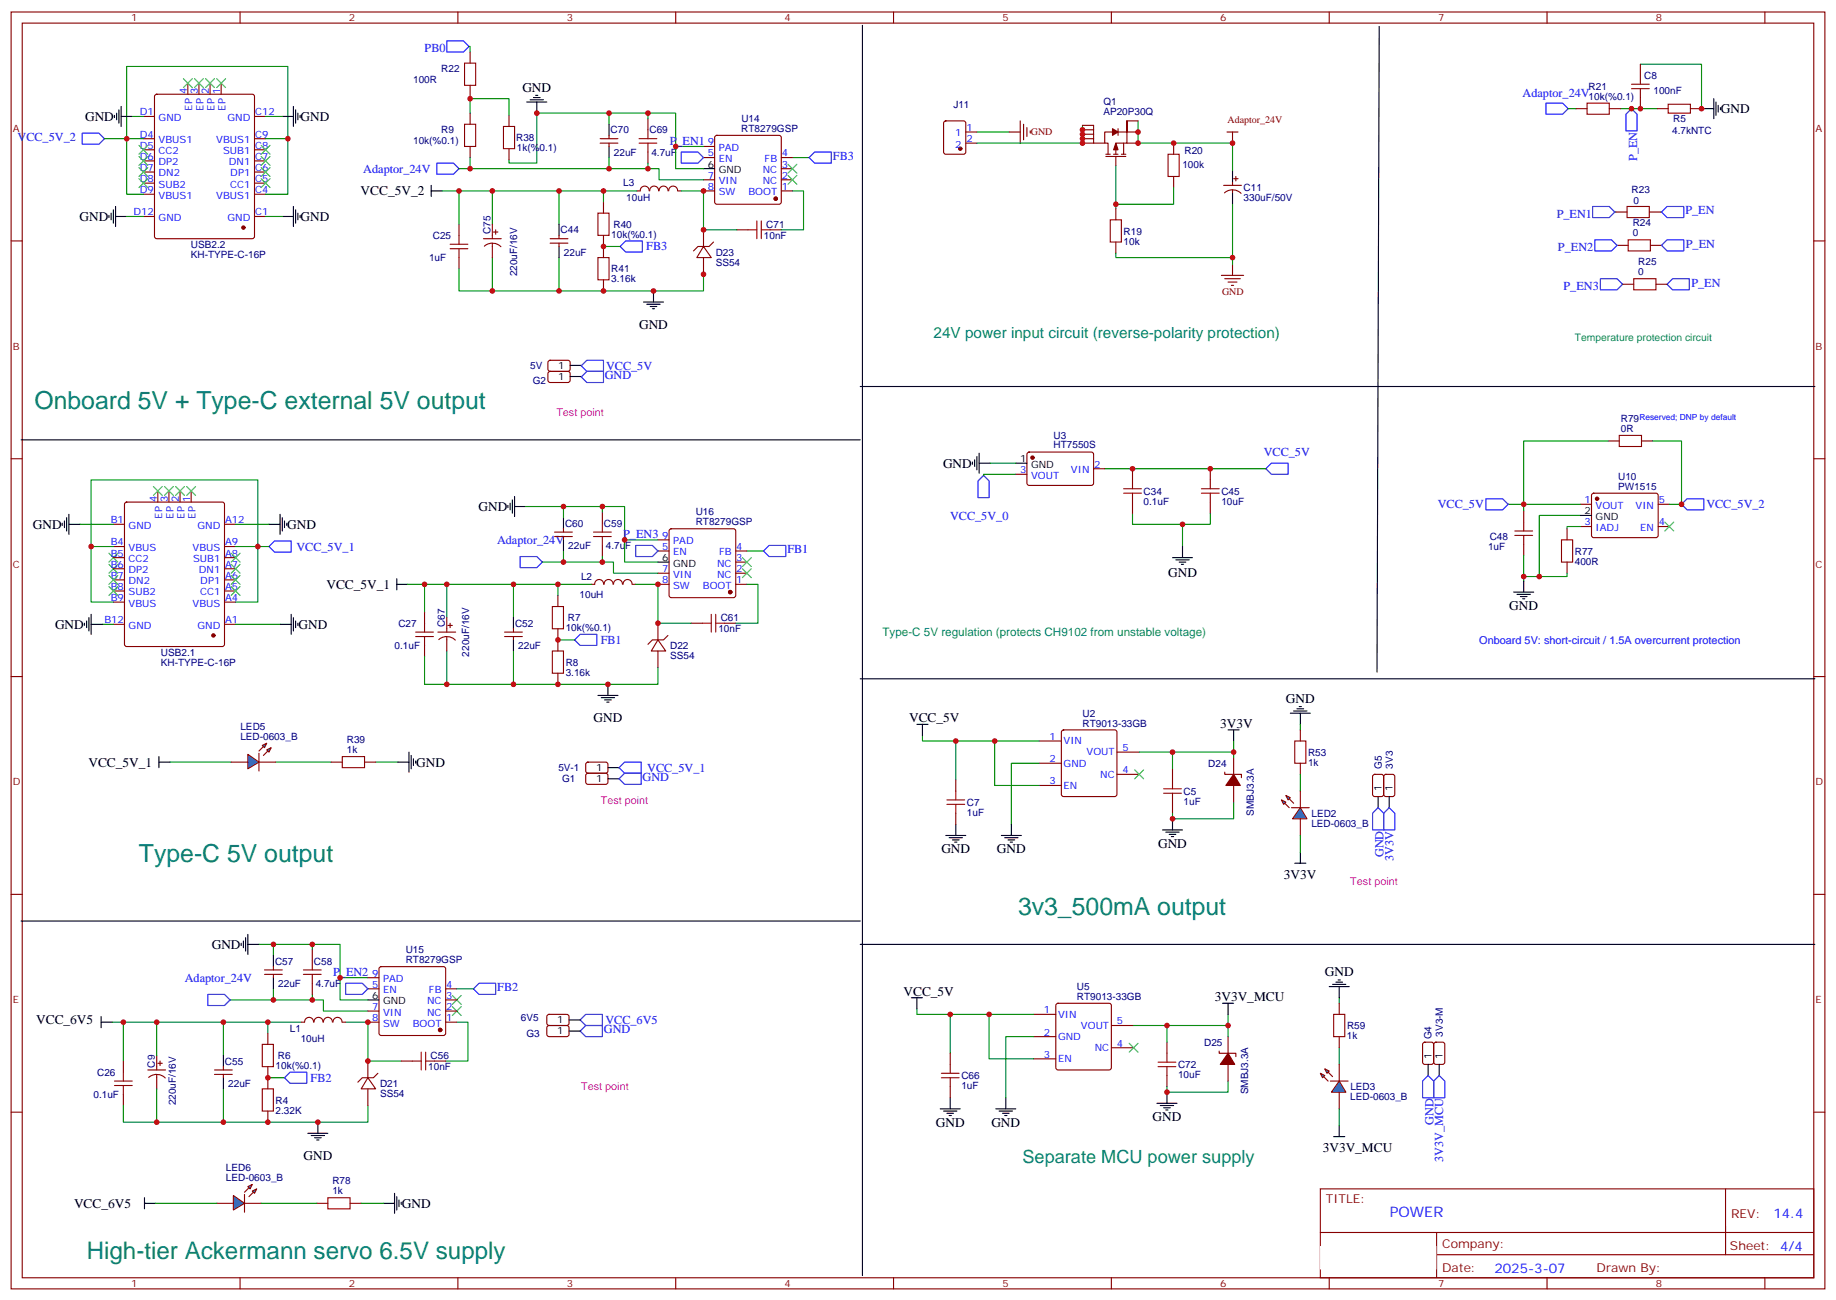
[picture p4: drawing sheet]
<svg xmlns="http://www.w3.org/2000/svg" width="583mm" height="413mm" viewBox="0 0 583 413" stroke-linecap="round" stroke-linejoin="round" font-family="sans-serif">
<g fill="none" stroke="#870000" stroke-width=".35">
<path d="M3.5 3.8h575.8v405.4h-575.8zM7.1 7.3h568.6v398.3h-568.6zM76.2 3.8v3.5M145.3 3.8v3.5M214.5 3.8v3.5M283.6 3.8v3.5M352.8 3.8v3.5M421.9 3.8v3.5M491.1 3.8v3.5M560.2 3.8v3.5M149.2 35.9v3.5M161.6 36.6v3.5"/>
<path d="M205.7 37.7v3.5M149.2 46.5v3.5M161.6 47.2v3.5M190.5 45.4h5.6M190.5 44h5.6M193.3 43v1M193.3 45.4v1.1M205.7 48.3v3.5M223.3 57.1h3.5M223.3 50h3.5M223.3 46.5h3.5M227.1 43.2l.4-.2h19.8l.5 .2 .2 .5v20.4l-.2 .5-.5 .2h-19.8l-.5-.2-.2-.5v-20.4z"/>
<path d="M248 57.1h3.5M248 53.6h3.5M248 50h3.5M3.5 76.5h3.6M153.5 75.8h5.6M153.7 78.2a3.8 3.8 0 0 1 5.3 .1M156.3 71.2v4.6M156.3 77.2v4.6M156.6 73.7h1.4M157.3 73v1.4M191.6 64.1v3.6M191.6 74.7v7.1"/>
<path d="M202.1 60.6h1.1M203.2 60.6a1.41 1.41 0 0 1 1.4-1.5 1.41 1.41 0 0 1 1.5 1.5M206.2 60.6a1.41 1.41 0 0 1 1.4-1.5 1.41 1.41 0 0 1 1.4 1.5M209.2 60.6a1.41 1.41 0 0 1 1.4-1.5 1.41 1.41 0 0 1 1.4 1.5M212.3 60.6a1.41 1.41 0 0 1 1.4-1.5 1.41 1.41 0 0 1 1.4 1.5M215.2 60.6h1.1M223.3 78.2l2.5 3.6h-4.6zM223.3 73v5.2M223.3 60.6h3.5M226.5 76.8l-1.4 1.4h-3.6l-1.4 1.5M233.9 73h3.5M244.5 73h3.5"/>
<path d="M248 60.6h3.5M575.7 76.5h3.6M191.6 88.8v3.6M223.3 81.8v5.3M3.5 145.6h3.6M575.7 145.6h3.6M176 170.3h5.7M176 168.9h5.7M178.9 167.9v1M178.9 170.3v1.1M191.2 162.6v3.5M191.2 173.1v3.6"/>
<path d="M208.8 174.9h3.6M208.8 171.4h3.6M212.6 168.1l.5-.2h19.7l.5 .2 .2 .5v20.4l-.2 .5-.5 .2h-19.7l-.5-.2-.2-.5v-20.4zM233.5 178.4h3.6M233.5 174.9h3.6M141.8 196.1v4.6M142.2 198.5h1.4M142.9 197.8v1.4M177.1 189v3.5M177.1 199.6v7.1M187.7 185.5h1M188.8 185.5a1.41 1.41 0 0 1 1.4-1.5 1.41 1.41 0 0 1 1.4 1.5"/>
<path d="M191.8 185.5a1.41 1.41 0 0 1 1.4-1.5 1.41 1.41 0 0 1 1.4 1.5M194.8 185.5a1.41 1.41 0 0 1 1.4-1.5 1.41 1.41 0 0 1 1.4 1.5M197.8 185.5a1.41 1.41 0 0 1 1.4-1.5 1.41 1.41 0 0 1 1.4 1.5M200.7 185.5h1.1M208.8 197.8v5.3M208.8 185.5h3.6M208.8 182h3.6M219.4 197.8h3.6M230 197.8h3.5M233.5 185.5h3.6M233.5 182h3.6M3.5 214.8h3.6"/>
<path d="M139 200.7h5.6M139.3 203a3.8 3.8 0 0 1 5.2 .2M141.8 202.1v4.6M177.1 213.7v3.5M208.8 203.1l2.5 3.6h-4.6zM208.8 206.7v5.2M212 201.7l-1.4 1.4h-3.5l-1.4 1.4M575.7 214.8h3.6M105.1 241.9h3.6M115.7 241.9h3.5M3.5 283.9h3.6M575.7 283.9h3.6"/>
<path d="M84 309.3h5.6M84 307.9h5.6M86.8 306.8v1.1M86.8 309.3v1.1M99.1 301.6v3.5M99.1 312.1v3.6M116.8 313.9h3.5M116.8 310.4h3.5M120.5 307.1l.5-.3h19.8l.5 .3 .2 .5v20.4l-.3 .5-.4 .2h-19.8l-.5-.2-.2-.5v-20.4zM141.5 317.4h3.5M141.5 313.9h3.5M46.9 339.7h5.7"/>
<path d="M49.7 335.1v4.6M50.1 337.5h1.4M50.8 336.8v1.4M85 328v3.5M85 338.6v7.1M95.6 324.5h1.1M96.7 324.5a1.41 1.41 0 0 1 1.4-1.5 1.41 1.41 0 0 1 1.4 1.5M99.7 324.5a1.41 1.41 0 0 1 1.4-1.5 1.41 1.41 0 0 1 1.4 1.5M102.7 324.5a1.41 1.41 0 0 1 1.4-1.5 1.41 1.41 0 0 1 1.4 1.5M105.7 324.5a1.41 1.41 0 0 1 1.4-1.5 1.41 1.41 0 0 1 1.4 1.5M108.7 324.5h1M116.8 324.5h3.5"/>
<path d="M116.8 321h3.5M116.8 336.8v5.3M127.4 336.8h3.5M137.9 336.8h3.6M141.5 324.5h3.5M141.5 321h3.5M3.5 353.1h3.6M47.2 342a3.8 3.8 0 0 1 5.2 .2M49.7 341.1v4.6M85 352.7v3.5M116.8 342.1l2.4 3.6h-4.5zM116.8 345.7v5.2"/>
<path d="M119.9 340.7l-1.4 1.4h-3.5l-1.4 1.4M575.7 353.1h3.6M419.1 377.4h156.6v28.2h-156.6zM547.7 377.4v20.9M419.1 391.2h156.5M456 398.3h119.6M456 391.2v14.2M76.2 405.6v3.6M145.3 405.6v3.6M214.5 405.6v3.6M283.6 405.6v3.6M352.8 405.6v3.6"/>
<path d="M421.9 405.6v3.6M491.1 405.6v3.6M560.2 405.6v3.6"/>
</g>
<path d="M323.8 38.4v7M324.9 39.4v5M320.3 41.9h3.5M326 40.5v2.8M327 41.6v.7M389.5 41.9h3.5M391.2 41.9v3.5M387.7 87.4h7.1M388.8 88.5h4.9M389.8 89.5h2.8M390.9 90.6h.7M391.2 83.9v3.5" fill="none" stroke="#800000" stroke-width=".35"/>
<g fill="none" stroke="#008700" stroke-width=".35">
<path d="M193.3 35.9v3.5M205.7 35.9v1.8M145.7 53.6h63.5v3.5h14.1M149.2 50v3.6M193.3 50v3.6M205.7 51.8v1.8M214.5 46.5v7.1h8.8M223.3 46.5h-8.8v-10.6h-44.1v15.9h-8.8v-1.1M251.5 50h5.3M310.1 41.9h10.2M140.4 60.6h51.2M156.3 60.6v10.6"/>
<path d="M177.4 60.6v10.6M191.6 78.2h5.2M202.1 60.6h-10.5v3.5M216.3 60.6h7v12.4h10.6M251.5 60.6h3.6v12.4h-7.1M156.3 81.8v10.6h67v-5.7M177.4 81.8v10.6M166.9 160.8h31.4v10.6h10.5M172.2 178.4h22.5v3.6h14.1M178.9 160.8v3.5M178.9 174.9v3.5M191.2 160.8v1.8"/>
<path d="M191.2 176.7v1.7M198.3 171.4v7h10.5M237.1 174.9h5.3M129.5 185.5h47.6M141.8 185.5v10.6M163 185.5v10.6M187.7 185.5h-10.6v3.5M201.8 185.5h7v12.3h10.6M237.1 185.5h3.5v12.3h-7.1M141.8 206.7v10.5h67v-5.3M163 206.7v10.5M177.1 203.1h5.3"/>
<path d="M54 241.9h19.4M87.5 241.9h17.6M119.2 241.9h7.1M82.2 299.8h25.7v10.6h8.9M86.8 299.8v3.5M99.1 299.8v1.8M73 317.4h29.7v3.6h14.1M86.8 313.9v3.5M99.1 315.7v1.7M107.9 310.4v7h8.9M145 313.9h5.3M35.6 324.5h49.4"/>
<path d="M49.7 324.5v10.6M70.9 324.5v10.6M95.6 324.5h-10.6v3.5M109.7 324.5h7.1v12.3h10.6M145 324.5h3.5v12.3h-7M49.7 345.7v10.5h67.1v-5.3M70.9 345.7v10.5M85 342.1h5.3"/>
</g>
<g fill="#870000" stroke="#870000" stroke-width=".35">
<circle cx="246.2" cy="63.1" r=".53"/>
<circle cx="139.7" cy="327" r=".53"/>
<circle cx="231.8" cy="188" r=".53"/>
</g>
<g fill="none" stroke="#000" stroke-width=".35">
<path d="M167.2 32.4h6.4M168.3 31.7h4.2M169.3 31h2.1M170 30.3h.7M170.4 32.4v3.5M193.3 39.4v3.6M136.9 58.8v3.6M193.3 46.5v3.5M223.3 53.6h3.5M136.9 60.6h3.5M204.3 95.9h6.3M205.3 96.6h4.2"/>
<path d="M206.4 97.3h2.1M207.1 98h.7M207.4 92.4v3.5M161.9 159.7v2.2M162.6 158.7v4.2M163.3 157.6v6.4M161.2 160.4v.7M163.3 160.8h3.6M178.9 164.3v3.6M178.9 171.4v3.5M208.8 178.4h3.6M125.9 185.5h3.6"/>
<path d="M125.9 183.7v3.6M193 217.2v3.6M129.8 238.8v6.3M130.5 239.8v4.3M189.8 220.8h6.3M190.9 221.5h4.2M191.9 222.2h2.1M192.6 222.9h.7M50.4 241.9h3.6M50.4 240.2v3.5M126.3 241.9h3.5M131.2 240.9v2.1"/>
<path d="M131.9 241.6v.7M76.6 299.4v.7M77.3 298.7v2.1M78 297.7v4.2M78.7 299.8h3.5M78.7 296.6v6.4M86.8 303.3v3.5M86.8 310.4v3.5M116.8 317.4h3.5M32.1 324.5h3.5M32.1 322.7v3.5M97.7 359.8h6.4"/>
<path d="M100.9 356.2v3.6M98.8 360.5h4.2M99.8 361.2h2.2M100.5 361.9h.7"/>
</g>
<g fill="none" stroke="#a10000" stroke-width=".35">
<path d="M147.5 39.4h3.5v7.1h-3.5zM159.8 40.1h3.5v7.1h-3.5zM202.8 45.4h5.7M202.8 44h5.7M205.7 41.2v2.8M205.7 45.4v2.9M189.8 67.7h3.5v7h-3.5zM237.4 73h2.8M240.2 70.1v5.7M241.7 70.1v5.7M241.7 73h2.8M189.8 81.8h3.5v7h-3.5z"/>
<path d="M188.4 170.3h5.6M188.4 168.9h5.6M191.2 166.1v2.8M191.2 170.3v2.8M175.3 192.5h3.6v7.1h-3.6zM223 197.8h2.8M225.8 195v5.7M227.2 195v5.7M227.2 197.8h2.8M175.3 206.7h3.6v7h-3.6zM108.7 240.2h7v3.5h-7zM96.3 309.3h5.7"/>
<path d="M96.3 307.9h5.7M99.1 305.1v2.8M99.1 309.3v2.8M83.3 331.5h3.5v7.1h-3.5zM130.9 336.8h2.8M133.7 334v5.7M135.1 334v5.7M135.1 336.8h2.8M83.3 345.7h3.5v7h-3.5z"/>
</g>
<path d="M141.8 13h5.3l1.8 1.7-1.8 1.8h-5.3zM138.6 51.8h5.3l1.8 1.8-1.8 1.7h-5.3zM256.8 50l1.8-1.7h5.3v3.5h-5.3zM196.8 78.2l1.8-1.7h5.3v3.5h-5.3zM165.1 176.7h5.3l1.8 1.7-1.8 1.8h-5.3zM242.4 174.9l1.7-1.8h5.3v3.6h-5.3zM182.4 203.1l1.7-1.7h5.3v3.5h-5.3zM66 315.7h5.3l1.7 1.7-1.7 1.8h-5.3zM150.3 313.9l1.7-1.8h5.3v3.6h-5.3zM90.3 342.1l1.8-1.7h5.3v3.5h-5.3z" fill="none" stroke="#00f" stroke-width=".35"/>
<path d="M250.1 55.7l2.8 2.8M250.1 52.1l2.8 2.9M252.9 55.7l-2.8 2.8M252.9 52.1l-2.8 2.9M235.7 177l2.8 2.8M238.5 177l-2.8 2.8M235.7 180.6l2.8 2.8M238.5 180.6l-2.8 2.8M143.6 316l2.8 2.8M143.6 319.5l2.8 2.9M146.4 316l-2.8 2.8M146.4 319.5l-2.8 2.9" fill="none" stroke="#3c3" stroke-width=".35"/>
<path d="M78.7 239.5l3.5 2.4-3.5 2.2z" fill="#09f" stroke="#870000" stroke-width=".35"/>
<path d="M82.2 239.1v5.7z" fill="#f00" stroke="#870000" stroke-width=".35"/>
<g fill="#870000" stroke="#870000" stroke-width=".35">
<path d="M82.2 238.4l1.4-1.4z"/>
<path d="M83.6 239.8l1.4-1.4z"/>
</g>
<g fill="#09f" stroke="#870000" stroke-width=".35">
<path d="M83.3 236.6l1.4-.7-.7 1.4z"/>
<path d="M84.7 238.1l1.4-.8-.7 1.5z"/>
</g>
<g fill="none" stroke="#870000" stroke-width=".35">
<path d="M45.5 37h3.5M49.3 30.1l.4-.2h30.4l.5 .2 .2 .5v44.5l-.2 .5-.5 .2h-30.4l-.5-.3-.2-.4v-44.5zM59.6 26.4v3.5M63.1 26.4v3.5M66.7 26.4v3.5M70.2 26.4v3.5M80.8 37h3.5M299.7 38.6l.5-.2h5.7l.6 .4 .1 9.5-.5 .6-5.9 .1-.6-.5-.1-9.4zM500.2 34.5h3.6M510.8 34.5h3.5M520.7 20.4v3.5M520.7 31v3.5"/>
<path d="M526 34.5h3.5M536.6 34.5h3.5M45.5 44h3.5M45.5 47.6h3.5M45.5 51.1h3.5M45.5 54.6h3.5M45.5 58.1h3.5M80.8 44h3.5M80.8 47.6h3.5M80.8 51.1h3.5M80.8 54.6h3.5M80.8 58.1h3.5"/>
<path d="M306.6 45.4h3.5M306.6 41.9h3.5M388.4 58.8h5.7M391.2 57.8v1M391.6 56.7h1.4M392.3 56v1.4M45.5 61.7h3.5M45.5 68.7h3.5M80.8 61.7h3.5M80.8 68.7h3.5M145.7 71.2v3.5M388.7 61.2a3.8 3.8 0 0 1 5.2 .2"/>
<path d="M391.2 60.3v1M512.9 67.3h3.6M513.3 77.9h3.5M523.5 67.3h3.5M523.9 77.9h3.5M145.7 81.8v3.5M515.1 90.2h3.5M525.6 90.2h3.6M174.2 118.1l.4-.2 5.9 .1 .5 .6-.1 2.4-.6 .4h-5.9l-.5-.7v-2.1zM174.2 114.6l.4-.2h5.9l.5 .7-.1 2.4-.6 .4-5.9-.1-.5-.6v-2.1zM39.7 159.6l.5-.2h30.4l.5 .2 .2 .5v44.4l-.3 .5-.4 .2h-30.4l-.5-.2-.2-.5v-44.4zM50.1 155.9v3.5"/>
<path d="M53.6 155.9v3.5M57.1 155.9v3.5M60.7 155.9v3.5M36 166.4h3.5M36 173.5h3.5M36 177h3.5M71.3 166.4h3.5M71.3 173.5h3.5M71.3 177h3.5M36 180.6h3.5M36 184.1h3.5M36 187.6h3.5"/>
<path d="M36 191.1h3.5M36 198.2h3.5M71.3 180.6h3.5M71.3 184.1h3.5M71.3 187.6h3.5M71.3 191.1h3.5M71.3 198.2h3.5M134.8 194.3v3.5M134.8 204.9v3.5M329.8 235.2h7.1M337.1 231.9l.5-.2h16.2l.5 .2 .2 .5v19.8l-.2 .5-.5 .2h-16.2l-.5-.3-.2-.4v-19.8zM354.5 238.8h7.1"/>
<path d="M73.4 241.9h5.3M82.2 241.9h5.3M186.1 245.7l.5-.2h5.9l.5 .7-.1 2.4-.6 .4-6-.1-.4-.6v-2.1zM186.1 242.1l.5-.2 5.9 .1 .5 .6-.1 2.4-.6 .5-6-.1-.4-.6v-2.2zM303.4 247.6v3.5M303.4 258.2v3.5M329.8 242.3h7.1M329.8 249.3h7.1M354.5 245.8h7.1M372.2 244.1v3.5M372.2 254.6v3.6M388.8 245.1v.7h5.3v1.1"/>
<path d="M391.6 240.5v5.3M391.6 249.3v5.3M435.9 246l.5-.2h2.1l.7 .4v6l-.5 .6-2.3 .1-.7-.5v-5.9zM439.4 246l.5-.2h2.1l.7 .4v6l-.4 .6-2.4 .1-.6-.5-.1-5.9zM39.2 336.8v3.6M173.8 322.2l.5-.2 5.9 .1 .4 .6v2.4l-.7 .4h-5.9l-.4-.7v-2.1zM173.8 325.7l.5-.2 5.9 .1 .4 .6v2.4l-.7 .5-5.9-.1-.4-.6v-2.2zM39.2 347.4v3.5"/>
</g>
<g fill="none" stroke="#3c3" stroke-width=".35">
<path d="M58.2 25l2.8 2.8M61 25l-2.8 2.8M61.7 25l2.9 2.8M64.6 25l-2.9 2.8M65.3 25l2.8 2.8M68.1 25l-2.8 2.8M68.8 25l2.8 2.8M71.6 25l-2.8 2.8M44.1 46.1l2.8 2.9M44.1 49.7l2.8 2.8M44.1 53.2l2.8 2.8M44.1 56.7l2.8 2.8"/>
<path d="M46.9 46.1l-2.8 2.9M46.9 49.7l-2.8 2.8M46.9 53.2l-2.8 2.8M46.9 56.7l-2.8 2.8M82.9 46.1l2.8 2.9M82.9 49.7l2.8 2.8M82.9 53.2l2.8 2.8M82.9 56.7l2.8 2.8M85.7 46.1l-2.8 2.9M85.7 49.7l-2.8 2.8M85.7 53.2l-2.8 2.8M85.7 56.7l-2.8 2.8"/>
<path d="M48.7 154.4l2.8 2.9M51.5 154.4l-2.8 2.9M52.2 154.4l2.8 2.9M55 154.4l-2.8 2.9M55.7 154.4l2.9 2.9M58.6 154.4l-2.9 2.9M59.3 154.4l2.8 2.9M62.1 154.4l-2.8 2.9M34.6 175.6l2.8 2.8M34.6 179.1l2.8 2.9M37.4 175.6l-2.8 2.8M37.4 179.1l-2.8 2.9"/>
<path d="M73.4 179.1l2.8 2.9M73.4 175.6l2.8 2.8M76.2 179.1l-2.8 2.9M76.2 175.6l-2.8 2.8M34.6 182.7l2.8 2.8M34.6 186.2l2.8 2.8M37.4 182.7l-2.8 2.8M37.4 186.2l-2.8 2.8M73.4 186.2l2.8 2.8M73.4 182.7l2.8 2.8M76.2 186.2l-2.8 2.8M76.2 182.7l-2.8 2.8"/>
<path d="M360.2 244.4l2.8 2.8M363 244.4l-2.8 2.8"/>
</g>
<g fill="none" stroke="#000" stroke-width=".35">
<path d="M36.3 36.6v.7M37 35.9v2.1M37.7 34.9v4.2M38.5 37h3.5M38.5 33.8v6.3M89.6 37h3.5M93.1 33.8v6.3M93.8 34.9v4.2M94.5 35.9v2.1M95.2 36.6v.7M540.5 34.5h3.5M544 31.3v6.4"/>
<path d="M544.7 32.4v4.2M545.4 33.4v2.2M546.1 34.1v.8M391.2 54.3v3.5M34.6 68.4v.7M35.3 67.7v2.1M36 66.6v4.2M36.7 68.7h3.5M36.7 65.5v6.4M89.6 68.7h3.5M93.1 65.5v6.4M93.8 66.6v4.2"/>
<path d="M94.5 67.7v2.1M95.2 68.4v.7M391.2 61.3v3.5M181 119.5h3.5M181 116h3.5M19.8 166.1v.7M20.5 165.4v2.1M21.2 164.3v4.3M21.9 166.4h3.5M21.9 163.3v6.3M85.4 166.4h3.5M88.9 163.3v6.3"/>
<path d="M89.6 164.3v4.3M90.3 165.4v2.1M91 166.1v.7M26.8 197.8v.7M27.5 197.1v2.1M28.2 196.1v4.2M28.9 198.2h3.6M28.9 195v6.4M88.9 198.2h3.5M92.4 195v6.4M93.1 196.1v4.2M93.8 197.1v2.1"/>
<path d="M94.5 197.8v.7M291 229.9h3.6M292.8 229.9v3.6M389.8 231.7h3.5M391.6 231.7v3.5M193 247.2h3.5M193 243.7h3.5M372.2 259.9v3.6M437.4 252.9v3.5M441 252.9v3.5M300.2 265.2h6.4M301.3 265.9h4.2"/>
<path d="M302.3 266.6h2.1M303 267.3h.7M303.4 261.7v3.5M317.9 265.2h6.3M318.9 265.9h4.2M320 266.6h2.1M320.7 267.3h.7M321 261.7v3.5M369 263.5h6.4M370.1 264.2h4.2M371.1 264.9h2.1M371.8 265.6h.7"/>
<path d="M180.6 323.8h3.5M180.6 327.3h3.5"/>
</g>
<g fill="none" stroke="#008700" stroke-width=".35">
<path d="M42 37h3.5M84.3 37h5.3M497.8 34.5h2.4M514.3 34.5h11.7M520.7 20.4h19.4v14.1h.4M33.2 44h12.3M84.3 44h7.1v17.7h-7.1M91.4 44v-22.9h-51.2v40.6h5.3M391.2 45.4v8.9M40.2 68.7h5.3M84.3 68.7h5.3M145.7 60.6v10.6"/>
<path d="M512.6 67.3h.3M527 67.3h.4M145.7 85.3v7.1h10.6M25.4 166.4h10.6M28.9 173.5v17.6h7.1M36 173.5h-7.1v-21.2h52.9v38.8h-7M74.8 173.5h10.6M74.8 166.4h10.6M32.5 198.2h3.5M74.8 198.2h14.1M134.8 185.5v8.8M134.8 208.4v8.8h7"/>
<path d="M292.8 233.5v1.7h37M303.4 235.2v12.4M315.7 235.2v14.1h14.1M361.6 238.8h10.6v5.3M391.6 235.2v3.6h-19.4M391.6 238.8v1.7M329.8 242.3h-8.8v19.4M391.6 254.6v5.3h-19.4v-1.7M39.2 324.5v12.3M39.2 350.9v5.3h10.5"/>
</g>
<g fill="none" stroke="#00f" stroke-width=".35">
<path d="M490.7 32.7h5.3l1.8 1.8-1.8 1.8h-5.3zM517.9 34.5l1.7 1.8v5.3h-3.5v-5.3zM26.1 42.3h5.3l1.8 1.7-1.8 1.8h-5.3zM216.3 48.3h5.2l1.8 1.7-1.8 1.8h-5.2zM505.5 65.5h5.3l1.8 1.8-1.8 1.8h-5.3zM506.2 76.1h5.3l1.8 1.8-1.8 1.8h-5.3zM527.4 67.3l1.8-1.8h5.3v3.6h-5.3zM527.4 77.9l1.8-1.8h5.3v3.6h-5.3zM508 88.5h5.3l1.8 1.7-1.8 1.8h-5.3zM529.2 90.2l1.7-1.7h5.3v3.5h-5.3zM184.5 119.7l1.8-1.8h5.3v3.5h-5.3zM186.3 114.4h5.3v3.5h-5.3l-1.8-1.8z"/>
<path d="M85.4 173.5l1.7-1.8h5.3v3.6h-5.3zM201.8 173.1h5.3l1.7 1.8-1.7 1.8h-5.3zM196.5 247.2l1.8-1.7h5.3v3.5h-5.3zM196.5 243.7l1.8-1.8h5.3v3.6h-5.3zM437.4 256.4l1.8 1.8v5.3h-3.5v-5.3zM441 256.4l1.7 1.8v5.3h-3.5v-5.3zM109.7 312.1h5.3l1.8 1.8-1.8 1.8h-5.3zM184.1 327.3l1.8-1.8h5.3v3.6h-5.3zM185.9 322h5.3v3.5h-5.3l-1.8-1.7z"/>
</g>
<g fill="#870000" stroke="#870000" stroke-width=".35">
<path d="M391.6 245.8l2.1 3.5h-4.6z"/>
<circle cx="67.7" cy="201.7" r=".53"/>
<circle cx="77.3" cy="72.2" r=".53"/>
<circle cx="304.8" cy="47.2" r=".53"/>
</g>
<g fill="none" stroke="#a10000" stroke-width=".35">
<path d="M503.8 32.7h7v3.6h-7zM517.9 26.7h5.6M517.9 28.2h5.6M520.7 23.9v2.8M520.7 28.2v2.8M529.5 33.1h7.1v2.8h-7.1zM142.9 79h5.6M142.9 77.5h5.6M145.7 74.7v2.8M145.7 79v2.8M516.5 65.5h7v3.6h-7zM516.8 76.1h7.1v3.6h-7.1z"/>
<path d="M518.6 88.5h7v3.5h-7zM134.8 197.8v2.9M131.9 202.1h5.7M131.9 200.7h5.7M134.8 202.1v2.8M300.6 255.3h5.6M300.6 253.9h5.6M303.4 251.1v2.8M303.4 255.3v2.9M369.4 251.8h5.6M369.4 250.4h5.6M372.2 247.6v2.8"/>
<path d="M372.2 251.8v2.8M36.3 344.6h5.7M36.3 343.2h5.7M39.2 340.4v2.8M39.2 344.6v2.8"/>
</g>
<path d="M412.7 256.4l2.2 3.5h-4.6z" fill="#09f" stroke="#870000" stroke-width=".35"/>
<path d="M409.9 256.4h5.7z" fill="#f00" stroke="#870000" stroke-width=".35"/>
<g fill="#870000" stroke="#870000" stroke-width=".35">
<path d="M407.8 255l1.4 1.4z"/>
<path d="M409.2 253.6l1.4 1.4z"/>
</g>
<g fill="#09f" stroke="#870000" stroke-width=".35">
<path d="M406.8 253.9l1.4 .7-.7 .7z"/>
<path d="M408.2 252.5l1.4 .7-.7 .7z"/>
</g>
<g fill="none" stroke="#870000" stroke-width=".35">
<path d="M174.6 77.2h5.7M174.6 75.8h5.7M177.4 74.7v1.1M177.4 77.2v1M163 199.6v1.1M160.2 202.1h5.6M160.2 200.7h5.6M163 202.1v1M412.7 231.7v3.5M412.7 242.3v3.5M412.7 251.1v5.3M412.7 259.9v5.3"/>
<path d="M335.4 318.7l.4-.2h16.3l.5 .2 .2 .5v19.7l-.3 .5-.4 .3h-16.3l-.5-.3-.2-.5v-19.7zM68.1 339.7h5.6M70.9 338.6v1.1M301.6 334.4v3.5M328.1 322h7M328.1 329.1h7M328.1 336.1h7M352.8 332.6h7M352.8 325.5h7M370.4 330.8v3.6M387 333.7v.7h5.3v1M389.8 329.1v5.3"/>
<path d="M389.8 337.9v5.3M68.1 341.1h5.6M70.9 341.1v1M301.6 344.9v3.6M370.4 341.4v3.5"/>
</g>
<path d="M411 235.2h3.5v7.1h-3.5zM301.6 337.9v2.8M367.6 338.6h5.6M367.6 337.2h5.6M370.4 334.4v2.8M370.4 338.6v2.8M298.8 342.1h5.6M298.8 340.7h5.6M301.6 342.1v2.8" fill="none" stroke="#a10000" stroke-width=".35"/>
<g fill="none" stroke="#000" stroke-width=".35">
<path d="M177.4 71.2v3.5M177.4 78.2v3.6M163 196.1v3.5M163 203.1v3.6M409.6 226.4h6.3M410.6 225.7h4.3M411.7 225h2.1M412.4 224.3h.7M412.7 226.4v3.5M411 274h3.5M412.7 270.5v3.5M289.3 316.7h3.5"/>
<path d="M291 316.7v3.6M388.1 318.5h3.5M389.8 318.5v3.5M70.9 335.1v3.5M70.9 342.1v3.6M298.4 352h6.4M299.5 352.7h4.2M300.6 353.4h2.1M301.3 354.1h.7M301.6 348.5v3.5M316.1 352h6.3M317.1 352.7h4.3"/>
<path d="M318.2 353.4h2.1M318.9 354.1h.7M319.3 348.5v3.5M367.2 350.2h6.4M368.3 350.9h4.2M369.4 351.6h2.1M370.1 352.4h.7M370.4 346.7v3.5"/>
</g>
<g fill="none" stroke="#008700" stroke-width=".35">
<path d="M412.7 229.9v1.8M412.7 245.8v5.3M412.7 265.2v5.3M425.1 316.7v1.8M291 320.3v1.7h37.1M301.6 322v12.4M314 322v14.1h14.1M328.1 329.1h-8.8v19.4M359.8 325.5h10.6v5.3M389.8 322v3.5h-19.4M389.8 325.5v3.6M425.1 332.6v5.3"/>
<path d="M389.8 343.2v3.5h-19.4v-1.8"/>
</g>
<path d="M358.4 331.2l2.8 2.8M361.2 331.2l-2.8 2.8" fill="none" stroke="#3c3" stroke-width=".35"/>
<path d="M389.8 334.4l2.1 3.5h-4.6z" fill="#870000" stroke="#870000" stroke-width=".35"/>
<path d="M425.1 343.2l2.1 3.5h-4.6z" fill="#09f" stroke="#870000" stroke-width=".35"/>
<path d="M422.3 343.2h5.6z" fill="#f00" stroke="#870000" stroke-width=".35"/>
<g fill="#870000" stroke="#870000" stroke-width=".35">
<path d="M420.2 341.8l1.4 1.4z"/>
<path d="M421.6 340.4l1.4 1.4z"/>
</g>
<g fill="#09f" stroke="#870000" stroke-width=".35">
<path d="M419.1 340.7l1.4 .7-.7 .7z"/>
<path d="M420.5 339.3l1.4 .7-.7 .7z"/>
</g>
<g fill="none" stroke="#870000" stroke-width=".35">
<path d="M149.2 16.5v3.5M149.2 27.1v3.5M372.5 45.4v3.6M372.5 56v3.5M354.2 66.3v3.5M354.2 76.8v3.6M322.4 150.6h3.6M326.2 143.7l.5-.2 20 .1 .4 .6v9.5l-.7 .4-20-.1-.4-.6v-9.2zM347.1 148.8h3.6M359.5 148.8v3.5M359.5 159.4v3.5M384.2 148.8v3.5"/>
<path d="M384.2 159.4v3.5M505.4 156.8l.5-.2h20l.4 .7v12.9l-.7 .5-20-.1-.4-.6v-12.7zM483.7 162.2v3.5M483.7 172.8v3.5M497.4 167.9v3.5M497.4 178.4v3.6M501.6 160.1h3.6M501.6 167.1h3.6M526.3 160.1h3.6M526.3 167.1h3.6M425.1 318.5v3.5M425.1 329.1v3.5"/>
<path d="M425.1 337.9v5.3M451.8 331l.5-.2h2.1l.6 .5 .1 5.9-.5 .6-2.3 .1-.7-.5v-5.9zM455.3 331l.5-.2h2.1l.7 .5v5.9l-.5 .6-2.3 .1-.7-.5v-5.9zM425.1 346.7v5.3"/>
</g>
<g fill="none" stroke="#a10000" stroke-width=".35">
<path d="M147.5 20h3.5v7.1h-3.5zM370.8 49h3.5v7h-3.5zM352.4 69.8h3.6v7h-3.6zM356.7 156.6h5.6M356.7 155.2h5.6M359.5 152.3v2.9M359.5 156.6v2.8M381.4 156.6h5.6M381.4 155.2h5.6M384.2 152.3v2.9M384.2 156.6v2.8M480.8 170h5.7"/>
<path d="M480.8 168.6h5.7M483.7 165.7v2.9M483.7 170v2.8M495.7 171.4h3.5v7h-3.5zM423.3 322h3.6v7.1h-3.6z"/>
</g>
<g fill="none" stroke="#000" stroke-width=".35">
<path d="M308.7 146.7v.7M309.4 146v2.1M310.1 144.9v4.3M310.8 147h3.5M310.8 143.9v6.3M322.4 147h3.6M372.2 177h6.3M373.2 177.7h4.3M374.3 178.4h2.1M375 179.1h.7M375.4 173.5v3.5M501.6 163.6h3.6"/>
<path d="M480.5 188h6.3M481.5 188.7h4.3M482.6 189.4h2.1M483.3 190.1h.7M483.7 184.4v3.6M421.9 313.2h6.4M423 312.5h4.2M424 311.8h2.2M424.7 311.1h.7M425.1 313.2v3.5M453.3 337.9v3.5M456.8 337.9v3.5"/>
<path d="M425.1 357.3v3.5M423.3 360.8h3.6"/>
</g>
<g fill="none" stroke="#008700" stroke-width=".35">
<path d="M148.9 14.7h.3v1.8M149.2 35.9v-4.6h12.4v5.3M149.2 30.6v.7M343.6 39.8v5.6h-33.5M361.2 38.4v7h30M354.2 52.5v13.8M372.5 59.5v5.3h-18.3M391.2 64.8v19.1M354.2 80.4v1.4h37M314.3 147h8.1M322.4 150.6h-10.2v.3M350.7 148.8h51.1"/>
<path d="M359.5 162.9v3.5h15.9M384.2 162.9v3.5h-8.8v7.1M478.7 160.1h5M483.7 176.3v8.1M501.6 163.6h-13v19.4M501.6 160.1h-17.9v2.1M501.6 167.1h-4.2v.8M529.9 160.1h3.9v.3M497.4 182v1h-13.7M425.1 352v5.3"/>
</g>
<path d="M310.4 152.7l1.8-1.8 1.8 1.8v5.3h-3.6zM403.6 147h5.3v3.6h-5.3l-1.8-1.8zM471.7 158.3h5.3l1.7 1.8-1.7 1.8h-5.3zM533.8 160.1l1.7-1.8h5.3v3.6h-5.3zM453.3 341.4l1.8 1.8v5.3h-3.5v-5.3zM456.8 341.4l1.8 1.8v5.3h-3.5v-5.3z" fill="none" stroke="#00f" stroke-width=".35"/>
<g fill="#870000" stroke="#870000" stroke-width=".35">
<circle cx="327.7" cy="145.3" r=".53"/>
<circle cx="506.9" cy="158.3" r=".53"/>
</g>
<path d="M528.5 165.7l2.8 2.9M531.3 165.7l-2.8 2.9" fill="none" stroke="#3c3" stroke-width=".35"/>
<path d="M74.1 379.5l3.5 2.5-3.5 2.1z" fill="#09f" stroke="#870000" stroke-width=".35"/>
<path d="M77.6 379.2v5.6z" fill="#f00" stroke="#870000" stroke-width=".35"/>
<g fill="#870000" stroke="#870000" stroke-width=".35">
<path d="M77.6 378.5l1.4-1.5z"/>
<path d="M79 379.9l1.4-1.4z"/>
</g>
<g fill="#09f" stroke="#870000" stroke-width=".35">
<path d="M78.7 376.7l1.4-.7-.7 1.4z"/>
<path d="M80.1 378.1l1.4-.7-.7 1.4z"/>
</g>
<g fill="none" stroke="#870000" stroke-width=".35">
<path d="M343.6 39.8h3.5v5.6h3.6M357.7 38.4h3.5M343.6 45.4h3.5M343.6 44h3.5M343.6 42.6h3.5M343.6 41.2h3.5M351 49h1.4M351 49.7h6.4M353.5 41.9h-2.8v3.5h1v3.6M353.5 49h1.4M354.2 41.9h3.5v-3.5v7h-3.5v3.6M354.2 49.7v2.8"/>
<path d="M354.9 40.9v2.1M356 49h1.4M356.7 45.4v3.6M357.7 45.4h3.5M357.7 41.9h3.5M510.5 140h3.5M521.1 140h3.5M68.8 382h5.3M77.6 382h5.3M100.5 382h3.6M111.1 382h3.6"/>
</g>
<path d="M514 138.2h7.1v3.5h-7.1zM104.1 380.2h7v3.6h-7z" fill="none" stroke="#a10000" stroke-width=".35"/>
<g fill="none" stroke="#000" stroke-width=".35">
<path d="M273.8 8v396.9M437.8 8.4l-.7 205M6.7 139.6h266.3M273 122.7h303.1M273 215.5h303.1M6.7 292.4h266.3M273 299.8h303.1M125.2 378.8v6.4M125.9 379.9v4.2M45.9 382h3.5M45.9 380.2v3.6M121.7 382h3.5"/>
<path d="M126.6 380.9v2.1M127.4 381.6v.7"/>
</g>
<path d="M510.5 140h-26.8v20.1M524.6 140h9.2v20.1M49.4 382h19.4M82.9 382h17.6M114.7 382h7" fill="none" stroke="#008700" stroke-width=".35"/>
<g fill="#870000" stroke="#870000" stroke-width=".35">
<path d="M353.1 40.9l1.8 1-1.8 1.1z"/>
<path d="M354.2 45.4l.7 2.2h-1.4z"/>
</g>
<g fill="#c00">
<circle cx="223.3" cy="73" r=".88"/>
<circle cx="191.6" cy="78.2" r=".88"/>
<circle cx="223.3" cy="60.6" r=".88"/>
<circle cx="205.7" cy="53.6" r=".88"/>
<circle cx="193.3" cy="53.6" r=".88"/>
<circle cx="193.3" cy="35.9" r=".88"/>
<circle cx="205.7" cy="35.9" r=".88"/>
<circle cx="214.5" cy="46.5" r=".88"/>
<circle cx="156.3" cy="60.6" r=".88"/>
<circle cx="49.7" cy="324.5" r=".88"/>
<circle cx="108" cy="310.4" r=".88"/>
<circle cx="99.1" cy="299.8" r=".88"/>
<circle cx="86.8" cy="299.8" r=".88"/>
<circle cx="116.8" cy="324.5" r=".88"/>
<circle cx="85" cy="342.1" r=".88"/>
<circle cx="116.8" cy="336.8" r=".88"/>
<circle cx="208.8" cy="197.8" r=".88"/>
<circle cx="177.1" cy="203.1" r=".88"/>
<circle cx="208.8" cy="185.5" r=".88"/>
<circle cx="191.2" cy="178.4" r=".88"/>
<circle cx="178.9" cy="178.4" r=".88"/>
<circle cx="178.9" cy="160.8" r=".88"/>
<circle cx="191.2" cy="160.8" r=".88"/>
<circle cx="198.3" cy="171.4" r=".88"/>
<circle cx="141.8" cy="185.5" r=".88"/>
<circle cx="149.2" cy="53.6" r=".88"/>
<circle cx="170.4" cy="35.9" r=".88"/>
<circle cx="81.8" cy="173.5" r=".88"/>
<circle cx="28.9" cy="173.5" r=".88"/>
<circle cx="40.2" cy="44" r=".88"/>
<circle cx="91.4" cy="44" r=".88"/>
<circle cx="303.4" cy="235.2" r=".88"/>
<circle cx="315.7" cy="235.2" r=".88"/>
<circle cx="391.6" cy="238.8" r=".88"/>
<circle cx="372.2" cy="259.9" r=".88"/>
<circle cx="517.9" cy="34.5" r=".88"/>
<circle cx="540.1" cy="34.5" r=".88"/>
<circle cx="520.7" cy="34.5" r=".88"/>
<circle cx="145.7" cy="60.6" r=".88"/>
<circle cx="156.3" cy="92.4" r=".88"/>
<circle cx="39.2" cy="324.5" r=".88"/>
<circle cx="49.7" cy="356.2" r=".88"/>
<circle cx="134.8" cy="185.5" r=".88"/>
<circle cx="141.8" cy="217.2" r=".88"/>
<circle cx="370.4" cy="325.5" r=".88"/>
<circle cx="301.6" cy="322" r=".88"/>
<circle cx="314" cy="322" r=".88"/>
<circle cx="389.8" cy="325.5" r=".88"/>
<circle cx="370.4" cy="346.7" r=".88"/>
<circle cx="375.4" cy="166.4" r=".88"/>
<circle cx="384.2" cy="148.8" r=".88"/>
<circle cx="359.5" cy="148.8" r=".88"/>
<circle cx="354.2" cy="64.8" r=".88"/>
<circle cx="85" cy="324.5" r=".88"/>
<circle cx="70.9" cy="324.5" r=".88"/>
<circle cx="70.9" cy="356.2" r=".88"/>
<circle cx="85" cy="356.2" r=".88"/>
<circle cx="100.9" cy="356.2" r=".88"/>
<circle cx="191.6" cy="60.6" r=".88"/>
<circle cx="177.4" cy="60.6" r=".88"/>
<circle cx="177.4" cy="92.4" r=".88"/>
<circle cx="191.6" cy="92.4" r=".88"/>
<circle cx="207.4" cy="92.4" r=".88"/>
<circle cx="223.3" cy="87.1" r=".88"/>
<circle cx="163" cy="217.2" r=".88"/>
<circle cx="177.1" cy="217.2" r=".88"/>
<circle cx="193" cy="217.2" r=".88"/>
<circle cx="177.1" cy="185.5" r=".88"/>
<circle cx="163" cy="185.5" r=".88"/>
<circle cx="86.8" cy="317.4" r=".88"/>
<circle cx="99.1" cy="317.4" r=".88"/>
<circle cx="391.2" cy="45.4" r=".88"/>
<circle cx="391.2" cy="81.8" r=".88"/>
<circle cx="372.2" cy="238.8" r=".88"/>
<circle cx="149.2" cy="31.3" r=".88"/>
<circle cx="483.7" cy="160.1" r=".88"/>
<circle cx="488.6" cy="183" r=".88"/>
<circle cx="483.7" cy="183" r=".88"/>
<circle cx="533.8" cy="160.1" r=".88"/>
<circle cx="372.5" cy="45.4" r=".88"/>
<circle cx="343.6" cy="45.4" r=".88"/>
<circle cx="343.6" cy="44" r=".88"/>
<circle cx="343.6" cy="42.6" r=".88"/>
<circle cx="343.6" cy="41.2" r=".88"/>
<circle cx="361.2" cy="45.4" r=".88"/>
<circle cx="361.2" cy="41.9" r=".88"/>
</g>
<g fill="#fff" stroke="#fff" stroke-width=".35">
<path d="M527.5 399.7h25.5v5.1h-25.5z"/>
<path d="M481.3 392h23.3v5.1h-23.3z"/>
<path d="M419.1 395.7h36.7v7.1h-36.7z"/>
</g>
<g font-size="7.9" fill="#008080">
<text x="10.9" y="129.7">Onboard 5V + Type-C external 5V output</text>
<text x="44.1" y="273.6">Type-C 5V output</text>
<text x="323.1" y="290.6">3v3_500mA output</text>
</g>
<text font-size="7.7" fill="#008080" x="27.5" y="399.7">High-tier Ackermann servo 6.5V supply</text>
<text font-size="5.8" fill="#008080" x="324.6" y="369.1">Separate MCU power supply</text>
<text font-size="4.9" fill="#008080" x="296.3" y="107.4">24V power input circuit (reverse-polarity protection)</text>
<text font-size="4.6" fill="#00f" x="441.2" y="386.4">POWER</text>
<g font-size="4.2">
<text x="165.8" y="29.2">GND</text>
<text x="546.3" y="35.9">GND</text>
<text x="27" y="38.4">GND</text>
<text x="95.4" y="38.4">GND</text>
<text x="114.5" y="62">VCC_5V_2</text>
<text x="25.2" y="70.2">GND</text>
<text x="95.4" y="70.2">GND</text>
<text x="202.9" y="104.3">GND</text>
<text x="299.3" y="148.5">GND</text>
<text x="10.4" y="167.9">GND</text>
<text x="91.2" y="167.9">GND</text>
<text x="151.9" y="162.2">GND</text>
<text x="370.8" y="183.1">GND</text>
<text x="103.6" y="186.9">VCC_5V_1</text>
<text x="479.1" y="193.6">GND</text>
<text x="17.5" y="199.6">GND</text>
<text x="94.7" y="199.6">GND</text>
<text x="408.2" y="223.1">GND</text>
<text x="188.4" y="229.2">GND</text>
<text x="288.6" y="229.2">VCC_5V</text>
<text x="387.3" y="231">3V3V</text>
<text x="28.1" y="243.3">VCC_5V_1</text>
<text x="132.1" y="243.4">GND</text>
<text x="367.6" y="269.1">GND</text>
<text x="298.8" y="270.9">GND</text>
<text x="316.4" y="270.9">GND</text>
<text x="407.5" y="279">3V3V</text>
<text x="67.2" y="301.2">GND</text>
<text x="420.5" y="309.9">GND</text>
<text x="286.8" y="316">VCC_5V</text>
<text x="385.6" y="317.8">3V3V_MCU</text>
<text x="11.5" y="325.2">VCC_6V5</text>
<text x="297" y="357.6">GND</text>
<text x="314.7" y="357.6">GND</text>
<text x="365.8" y="355.9">GND</text>
<text x="419.9" y="365.8">3V3V_MCU</text>
<text x="96.3" y="368.2">GND</text>
<text x="23.5" y="383.4">VCC_6V5</text>
<text x="127.5" y="383.4">GND</text>
</g>
<g font-size="4.2" fill="#00f">
<text x="562.9" y="386.7">14.4</text>
<text x="474.4" y="404">2025-3-07</text>
</g>
<g font-size="3.9" fill="#00f">
<text x="134.8" y="16.5">PB0</text>
<text x="483.3" y="30.8">Adaptor_24V</text>
<text x="5.6" y="44.9">VCC_5V_2</text>
<text x="212.6" y="46">P_EN1</text>
<text x="264.4" y="50.8">FB3</text>
<text x="519.6" y="51.1" transform="rotate(-90 519.6 51.1)">P_EN</text>
<text x="115.3" y="54.8">Adaptor_24V</text>
<text x="494.1" y="69.1">P_EN1</text>
<text x="535" y="68.1">P_EN</text>
<text x="205.1" y="79.5">FB3</text>
<text x="494.5" y="79.7">P_EN2</text>
<text x="535.1" y="78.6">P_EN</text>
<text x="496.3" y="92">P_EN3</text>
<text x="536.9" y="91">P_EN</text>
<text x="192.4" y="117.4">VCC_5V</text>
<text x="192" y="120.3">GND</text>
<text x="401.1" y="144.8">VCC_5V</text>
<text x="456.4" y="161.3">VCC_5V</text>
<text x="541.6" y="161.4">VCC_5V_2</text>
<text x="301.6" y="165.1">VCC_5V_0</text>
<text x="157.8" y="172.6">Adaptor_24V</text>
<text x="197.8" y="170.9">P_EN3</text>
<text x="94.1" y="174.8">VCC_5V_1</text>
<text x="249.9" y="175.7">FB1</text>
<text x="190.7" y="204.4">FB1</text>
<text x="205.4" y="244.9">VCC_5V_1</text>
<text x="204" y="247.9">GND</text>
<text x="439.2" y="272.1" transform="rotate(-90 439.2 272.1)">GND</text>
<text x="442.3" y="273.4" transform="rotate(-90 442.3 273.4)">3V3V</text>
<text x="58.6" y="311.6">Adaptor_24V</text>
<text x="105.7" y="309.9">P_EN2</text>
<text x="157.8" y="314.7">FB2</text>
<text x="191.7" y="328.1">GND</text>
<text x="192.2" y="325">VCC_6V5</text>
<text x="98.6" y="343.4">FB2</text>
<text x="455.1" y="357.2" transform="rotate(-90 455.1 357.2)">GND</text>
<text x="458.1" y="368.8" transform="rotate(-90 458.1 368.8)">3V3V_MCU</text>
</g>
<g font-size="3.9" fill="#800">
<text x="420.9" y="382">TITLE:</text>
<text x="549.5" y="386.7">REV:</text>
<text x="457.8" y="396.2">Company:</text>
<text x="549.1" y="396.8">Sheet: 4/4</text>
<text x="457.8" y="403.9">Date:</text>
<text x="506.8" y="403.9">Drawn By:</text>
</g>
<text font-size="3.7" fill="#008080" x="280.1" y="201.8">Type-C 5V regulation (protects CH9102 from unstable voltage)</text>
<text font-size="3.5" fill="#00f" x="469.5" y="204.3">Onboard 5V: short-circuit / 1.5A overcurrent protection</text>
<g font-size="3.4" fill="#f0f">
<text x="176.6" y="132.1">Test point</text>
<text x="190.7" y="255.2">Test point</text>
<text x="428.6" y="281.1">Test point</text>
<text x="184.5" y="346">Test point</text>
</g>
<text font-size="3.3" fill="#008080" x="499.9" y="108.2">Temperature protection circuit</text>
<g font-size="3.2" fill="#800">
<text x="41.6" y="6.8">1</text>
<text x="110.8" y="6.8">2</text>
<text x="179.9" y="6.8">3</text>
<text x="249.1" y="6.8">4</text>
<text x="318.2" y="6.8">5</text>
<text x="387.3" y="6.8">6</text>
<text x="456.5" y="6.8">7</text>
<text x="525.6" y="6.8">8</text>
<text x="4.1" y="41.9">A</text>
<text x="576.3" y="41.9">A</text>
<text x="4.1" y="111.1">B</text>
<text x="576.3" y="111.1">B</text>
<text x="4.1" y="180.2">C</text>
<text x="576.3" y="180.2">C</text>
<text x="4.1" y="249.3">D</text>
<text x="576.3" y="249.3">D</text>
<text x="4.1" y="318.5">E</text>
<text x="576.3" y="318.5">E</text>
<text x="41.6" y="408.6">1</text>
<text x="110.8" y="408.6">2</text>
<text x="179.9" y="408.6">3</text>
<text x="249.1" y="408.6">4</text>
<text x="318.2" y="408.6">5</text>
<text x="387.3" y="408.6">6</text>
<text x="456.5" y="408.6">7</text>
<text x="525.6" y="408.6">8</text>
</g>
<g font-size="3.2" fill="#000080">
<text x="140.1" y="22.9">R22</text>
<text x="131.1" y="26.5">100R</text>
<text x="504.3" y="28.5">R21</text>
<text x="521.9" y="25.1">C8</text>
<text x="524.9" y="29.7">100nF</text>
<text x="302.6" y="34.1">J11</text>
<text x="350.2" y="33.4">Q1</text>
<text x="504.3" y="31.7">10k(%0.1)</text>
<text x="235.3" y="41.9">RT8279GSP</text>
<text x="235.3" y="38.7">U14</text>
<text x="350.2" y="36.6">AP20P30Q</text>
<text x="531.1" y="38.9">R5</text>
<text x="131.1" y="45.9">10k(%0.1)</text>
<text x="140.1" y="42.3">R9</text>
<text x="163.8" y="44.8">R38</text>
<text x="164" y="48">1k(%0.1)</text>
<text x="193.8" y="42.3">C70</text>
<text x="206.2" y="42.3">C69</text>
<text x="530.8" y="42.4">4.7kNTC</text>
<text x="194.9" y="49.4">22uF</text>
<text x="206.8" y="49.4">4.7uF</text>
<text x="375.3" y="53.3">100k</text>
<text x="376" y="49">R20</text>
<text x="197.8" y="58.9">L3</text>
<text x="198.8" y="63.9">10uH</text>
<text x="394.8" y="63.8">330uF/50V</text>
<text x="394.8" y="60.7">C11</text>
<text x="517.9" y="61.3">R23</text>
<text x="518.6" y="64.6">0</text>
<text x="518.2" y="71.8">R24</text>
<text x="137.4" y="75.8">C25</text>
<text x="155.6" y="74.2" transform="rotate(-90 155.6 74.2)">C75</text>
<text x="178" y="74.1">C44</text>
<text x="194" y="75.5">10k(%0.1)</text>
<text x="194.7" y="72.3">R40</text>
<text x="242.5" y="75.8">10nF</text>
<text x="243.2" y="72.3">C71</text>
<text x="356.7" y="77.6">10k</text>
<text x="356.7" y="74.5">R19</text>
<text x="518.2" y="75.1">0</text>
<text x="60.6" y="82">KH-TYPE-C-16P</text>
<text x="60.6" y="78.8">USB2.2</text>
<text x="136.2" y="82.9">1uF</text>
<text x="179" y="81.1">22uF</text>
<text x="227.2" y="81.1">D23</text>
<text x="164.2" y="87.7" transform="rotate(-90 164.2 87.7)">220uF/16V</text>
<text x="194" y="89.6">3.16k</text>
<text x="194" y="86.5">R41</text>
<text x="227.2" y="84.4">SS54</text>
<text x="520" y="87.4">0</text>
<text x="520" y="84.2">R25</text>
<text x="168.3" y="117.1">5V</text>
<text x="169.1" y="121.8">G2</text>
<text x="514.5" y="137.2">0R</text>
<text x="514.5" y="134">R79</text>
<text x="334.4" y="142.4">HT7550S</text>
<text x="334.4" y="139.2">U3</text>
<text x="513.7" y="155.5">PW1515</text>
<text x="513.7" y="152.3">U10</text>
<text x="363" y="160.2">0.1uF</text>
<text x="363" y="157">C34</text>
<text x="387.7" y="160.2">10uF</text>
<text x="387.7" y="157">C45</text>
<text x="179.4" y="167.2">C60</text>
<text x="191.7" y="167.2">C59</text>
<text x="220.8" y="166.8">RT8279GSP</text>
<text x="220.9" y="163.6">U16</text>
<text x="472.9" y="171.5">C48</text>
<text x="180.4" y="174.3">22uF</text>
<text x="192.3" y="174.3">4.7uF</text>
<text x="472.4" y="174.6">1uF</text>
<text x="499.9" y="179.2">400R</text>
<text x="499.9" y="176.1">R77</text>
<text x="184.4" y="184.1">L2</text>
<text x="184" y="189.8">10uH</text>
<text x="180.3" y="197.2">R7</text>
<text x="228.8" y="197.2">C61</text>
<text x="126.5" y="199">C27</text>
<text x="141.2" y="199.1" transform="rotate(-90 141.2 199.1)">C67</text>
<text x="163.5" y="199">C52</text>
<text x="179.6" y="200.4">10k(%0.1)</text>
<text x="228" y="200.7">10nF</text>
<text x="51.1" y="208.3">USB2.1</text>
<text x="125.3" y="206">0.1uF</text>
<text x="149" y="208.4" transform="rotate(-90 149 208.4)">220uF/16V</text>
<text x="164.5" y="206">22uF</text>
<text x="212.7" y="209.3">SS54</text>
<text x="212.7" y="206">D22</text>
<text x="51.1" y="211.5">KH-TYPE-C-16P</text>
<text x="179.6" y="214.5">3.16k</text>
<text x="179.6" y="211.4">R8</text>
<text x="343.6" y="227.5">U2</text>
<text x="76.3" y="231.7">LED5</text>
<text x="343.6" y="230.6">RT9013-33GB</text>
<text x="76.3" y="234.9">LED-0603_B</text>
<text x="110.1" y="239.1">1k</text>
<text x="110.1" y="235.9">R39</text>
<text x="415.2" y="239.9">R53</text>
<text x="177.2" y="244.8">5V-1</text>
<text x="383.5" y="243.4">D24</text>
<text x="415.2" y="243.1">1k</text>
<text x="438.6" y="244" transform="rotate(-90 438.6 244)">G5</text>
<text x="442.1" y="244" transform="rotate(-90 442.1 244)">3V3</text>
<text x="178.4" y="248.4">G1</text>
<text x="306.9" y="255.8">C7</text>
<text x="375.7" y="255.5">1uF</text>
<text x="375.7" y="252.2">C5</text>
<text x="306.9" y="259">1uF</text>
<text x="398" y="258.9" transform="rotate(-90 398 258.9)">SMBJ3.3A</text>
<text x="416.3" y="262.5">LED-0603_B</text>
<text x="416.3" y="259.3">LED2</text>
<text x="128.8" y="305.8">RT8279GSP</text>
<text x="128.8" y="302.6">U15</text>
<text x="87.3" y="306.2">C57</text>
<text x="99.6" y="306.2">C58</text>
<text x="88.3" y="313.3">22uF</text>
<text x="100.2" y="313.2">4.7uF</text>
<text x="341.9" y="317.4">RT9013-33GB</text>
<text x="341.9" y="314.3">U5</text>
<text x="92" y="327.7">L1</text>
<text x="165.3" y="324.2">6V5</text>
<text x="167.1" y="329.2">G3</text>
<text x="427.6" y="329.9">1k</text>
<text x="427.6" y="326.7">R59</text>
<text x="454.4" y="330" transform="rotate(-90 454.4 330)">G4</text>
<text x="458" y="329.1" transform="rotate(-90 458 329.1)">3V3-M</text>
<text x="95.4" y="330.9">10uH</text>
<text x="382.2" y="332">D25</text>
<text x="30.9" y="341.5">C26</text>
<text x="49.1" y="338.9" transform="rotate(-90 49.1 338.9)">C9</text>
<text x="71.4" y="338">C55</text>
<text x="87.5" y="339.4">10k(%0.1)</text>
<text x="88.2" y="336.2">R6</text>
<text x="136" y="339.7">10nF</text>
<text x="136.7" y="336.2">C56</text>
<text x="373.9" y="339">C72</text>
<text x="72.4" y="345">22uF</text>
<text x="120.6" y="345">D21</text>
<text x="305.2" y="345.8">1uF</text>
<text x="305.2" y="342.6">C66</text>
<text x="373.9" y="342.2">10uF</text>
<text x="396.2" y="347.4" transform="rotate(-90 396.2 347.4)">SMBJ3.3A</text>
<text x="428.6" y="346.1">LED3</text>
<text x="29.7" y="348.5">0.1uF</text>
<text x="55.8" y="350.9" transform="rotate(-90 55.8 350.9)">220uF/16V</text>
<text x="87.5" y="353.5">2.32K</text>
<text x="87.5" y="350.4">R4</text>
<text x="120.6" y="348.2">SS54</text>
<text x="428.6" y="349.3">LED-0603_B</text>
<text x="71.7" y="371.8">LED6</text>
<text x="71.7" y="374.9">LED-0603_B</text>
<text x="105.5" y="375.9">R78</text>
<text x="105.5" y="379.2">1k</text>
</g>
<g font-size="3.2" fill="#00f">
<text x="59.3" y="29.7" transform="rotate(-90 59.3 29.7)">4</text>
<text x="62.8" y="29.7" transform="rotate(-90 62.8 29.7)">3</text>
<text x="66.3" y="29.7" transform="rotate(-90 66.3 29.7)">2</text>
<text x="69.8" y="29.7" transform="rotate(-90 69.8 29.7)">1</text>
<text x="61" y="35.1" transform="rotate(-90 61 35.1)">EP</text>
<text x="64.6" y="35.1" transform="rotate(-90 64.6 35.1)">EP</text>
<text x="68.1" y="35.1" transform="rotate(-90 68.1 35.1)">EP</text>
<text x="71.6" y="35.1" transform="rotate(-90 71.6 35.1)">EP</text>
<text x="44.4" y="36.6">D1</text>
<text x="50.3" y="38.4">GND</text>
<text x="72.2" y="38.4">GND</text>
<text x="81" y="36.6">C12</text>
<text x="306.7" y="41.6">1</text>
<text x="44.4" y="47.2">D5</text>
<text x="44.4" y="43.7">D4</text>
<text x="50.3" y="45.4">VBUS1</text>
<text x="68.6" y="45.4">VBUS1</text>
<text x="81" y="43.7">C9</text>
<text x="81" y="47.2">C8</text>
<text x="224.6" y="46.1">9</text>
<text x="228.1" y="47.9">PAD</text>
<text x="303.2" y="46.8">2</text>
<text x="303.2" y="43.3">1</text>
<text x="306.7" y="45.1">2</text>
<text x="44.4" y="50.7">D6</text>
<text x="50.3" y="52.5">DP2</text>
<text x="50.3" y="49">CC2</text>
<text x="70.8" y="49">SUB1</text>
<text x="72.6" y="52.5">DN1</text>
<text x="81" y="50.7">C7</text>
<text x="224.6" y="49.7">5</text>
<text x="228.1" y="51.4">EN</text>
<text x="242.7" y="51.4">FB</text>
<text x="248.2" y="53.2">3</text>
<text x="248.2" y="49.7">4</text>
<text x="44.4" y="57.8">D8</text>
<text x="44.4" y="54.3">D7</text>
<text x="50.3" y="59.5">SUB2</text>
<text x="50.3" y="56">DN2</text>
<text x="73" y="59.5">CC1</text>
<text x="73.1" y="56">DP1</text>
<text x="81" y="54.3">C6</text>
<text x="81" y="57.8">C5</text>
<text x="224.6" y="56.7">7</text>
<text x="228.1" y="58.5">VIN</text>
<text x="242.1" y="58.5">NC</text>
<text x="242.1" y="55">NC</text>
<text x="248.2" y="56.7">2</text>
<text x="44.4" y="61.3">D9</text>
<text x="50.3" y="63.1">VBUS1</text>
<text x="68.6" y="63.1">VBUS1</text>
<text x="81" y="61.3">C4</text>
<text x="224.6" y="60.3">8</text>
<text x="228.1" y="62">SW</text>
<text x="237.6" y="62">BOOT</text>
<text x="248.2" y="60.3">1</text>
<text x="42.4" y="68.4">D12</text>
<text x="50.3" y="70.1">GND</text>
<text x="72.2" y="70.1">GND</text>
<text x="81" y="68.4">C1</text>
<text x="347.3" y="148.4">2</text>
<text x="323.8" y="150.2">3</text>
<text x="327.3" y="152">VOUT</text>
<text x="340" y="150.2">VIN</text>
<text x="49.7" y="159.2" transform="rotate(-90 49.7 159.2)">4</text>
<text x="53.3" y="159.2" transform="rotate(-90 53.3 159.2)">3</text>
<text x="56.8" y="159.2" transform="rotate(-90 56.8 159.2)">2</text>
<text x="60.3" y="159.2" transform="rotate(-90 60.3 159.2)">1</text>
<text x="503" y="159.7">1</text>
<text x="506.5" y="161.5">VOUT</text>
<text x="519.2" y="161.5">VIN</text>
<text x="526.5" y="159.7">5</text>
<text x="35.1" y="166.1">B1</text>
<text x="40.8" y="167.9">GND</text>
<text x="51.5" y="164.6" transform="rotate(-90 51.5 164.6)">EP</text>
<text x="55" y="164.6" transform="rotate(-90 55 164.6)">EP</text>
<text x="58.6" y="164.6" transform="rotate(-90 58.6 164.6)">EP</text>
<text x="62.1" y="164.6" transform="rotate(-90 62.1 164.6)">EP</text>
<text x="62.7" y="167.9">GND</text>
<text x="71.4" y="166.1">A12</text>
<text x="503" y="166.8">3</text>
<text x="526.5" y="166.8">4</text>
<text x="35.1" y="173.1">B4</text>
<text x="71.4" y="173.1">A9</text>
<text x="210.2" y="171">9</text>
<text x="213.7" y="172.8">PAD</text>
<text x="506.5" y="168.6">IADJ</text>
<text x="520.7" y="168.6">EN</text>
<text x="35.1" y="176.7">B5</text>
<text x="40.8" y="178.4">CC2</text>
<text x="40.8" y="174.9">VBUS</text>
<text x="61.1" y="174.9">VBUS</text>
<text x="61.3" y="178.4">SUB1</text>
<text x="71.4" y="176.7">A8</text>
<text x="210.2" y="174.6">5</text>
<text x="213.7" y="176.3">EN</text>
<text x="227.6" y="179.8">NC</text>
<text x="228.2" y="176.3">FB</text>
<text x="233.7" y="178.1">3</text>
<text x="233.7" y="174.6">4</text>
<text x="35.1" y="183.7">B7</text>
<text x="35.1" y="180.2">B6</text>
<text x="40.8" y="185.5">DN2</text>
<text x="40.8" y="182">DP2</text>
<text x="63.1" y="182">DN1</text>
<text x="63.6" y="185.5">DP1</text>
<text x="71.4" y="180.2">A7</text>
<text x="71.4" y="183.7">A6</text>
<text x="210.2" y="181.6">7</text>
<text x="210.2" y="185.1">8</text>
<text x="213.7" y="183.4">VIN</text>
<text x="227.6" y="183.4">NC</text>
<text x="233.7" y="185.1">1</text>
<text x="233.7" y="181.6">2</text>
<text x="35.1" y="190.8">B9</text>
<text x="35.1" y="187.3">B8</text>
<text x="40.8" y="189">SUB2</text>
<text x="63.5" y="189">CC1</text>
<text x="71.4" y="187.3">A5</text>
<text x="71.4" y="190.8">A4</text>
<text x="213.7" y="186.9">SW</text>
<text x="223.1" y="186.9">BOOT</text>
<text x="33.1" y="197.8">B12</text>
<text x="40.8" y="192.5">VBUS</text>
<text x="61.1" y="192.5">VBUS</text>
<text x="71.4" y="197.8">A1</text>
<text x="40.8" y="199.6">GND</text>
<text x="62.7" y="199.6">GND</text>
<text x="333.1" y="234.9">1</text>
<text x="337.6" y="236.3">VIN</text>
<text x="344.9" y="239.8">VOUT</text>
<text x="356.3" y="238.4">5</text>
<text x="333.1" y="241.9">2</text>
<text x="337.6" y="243.3">GND</text>
<text x="356.3" y="245.5">4</text>
<text x="333.1" y="249">3</text>
<text x="337.6" y="250.4">EN</text>
<text x="349.2" y="246.9">NC</text>
<text x="118.1" y="310">9</text>
<text x="121.6" y="311.8">PAD</text>
<text x="118.1" y="313.5">5</text>
<text x="121.6" y="315.3">EN</text>
<text x="136.2" y="315.3">FB</text>
<text x="141.6" y="317.1">3</text>
<text x="141.6" y="313.5">4</text>
<text x="118.1" y="320.6">7</text>
<text x="121.6" y="322.4">VIN</text>
<text x="135.6" y="322.4">NC</text>
<text x="135.6" y="318.8">NC</text>
<text x="141.6" y="320.6">2</text>
<text x="331.4" y="321.7">1</text>
<text x="335.8" y="323.1">VIN</text>
<text x="118.1" y="324.1">8</text>
<text x="121.6" y="325.9">SW</text>
<text x="131" y="325.9">BOOT</text>
<text x="141.6" y="324.1">1</text>
<text x="331.4" y="328.7">2</text>
<text x="343.1" y="326.6">VOUT</text>
<text x="354.5" y="325.2">5</text>
<text x="331.4" y="335.8">3</text>
<text x="335.8" y="330.1">GND</text>
<text x="347.5" y="333.7">NC</text>
<text x="354.5" y="332.2">4</text>
<text x="335.8" y="337.2">EN</text>
</g>
<g font-size="3.2" fill="#800000">
<text x="389.6" y="39.1">Adaptor_24V</text>
<text x="327.2" y="43">GND</text>
<text x="387.9" y="93.5">GND</text>
</g>
<g font-size="3.2">
<text x="224.6" y="53.2">6</text>
<text x="228.1" y="55">GND</text>
<text x="177.2" y="117.2">1</text>
<text x="177.2" y="120.7">1</text>
<text x="323.8" y="146.7">1</text>
<text x="327.3" y="148.4">GND</text>
<text x="503" y="163.3">2</text>
<text x="506.5" y="165">GND</text>
<text x="210.2" y="178.1">6</text>
<text x="213.7" y="179.8">GND</text>
<text x="189.2" y="244.8">1</text>
<text x="189.2" y="248.3">1</text>
<text x="438.5" y="251.1" transform="rotate(-90 438.5 251.1)">1</text>
<text x="442" y="251.1" transform="rotate(-90 442 251.1)">1</text>
<text x="118.1" y="317.1">6</text>
<text x="121.6" y="318.8">GND</text>
<text x="176.8" y="324.8">1</text>
<text x="176.8" y="328.4">1</text>
<text x="454.4" y="336.1" transform="rotate(-90 454.4 336.1)">1</text>
<text x="457.9" y="336.1" transform="rotate(-90 457.9 336.1)">1</text>
</g>
<text font-size="2.7" fill="#00f" x="520.4" y="133.2">Reserved; DNP by default</text>
</svg>
